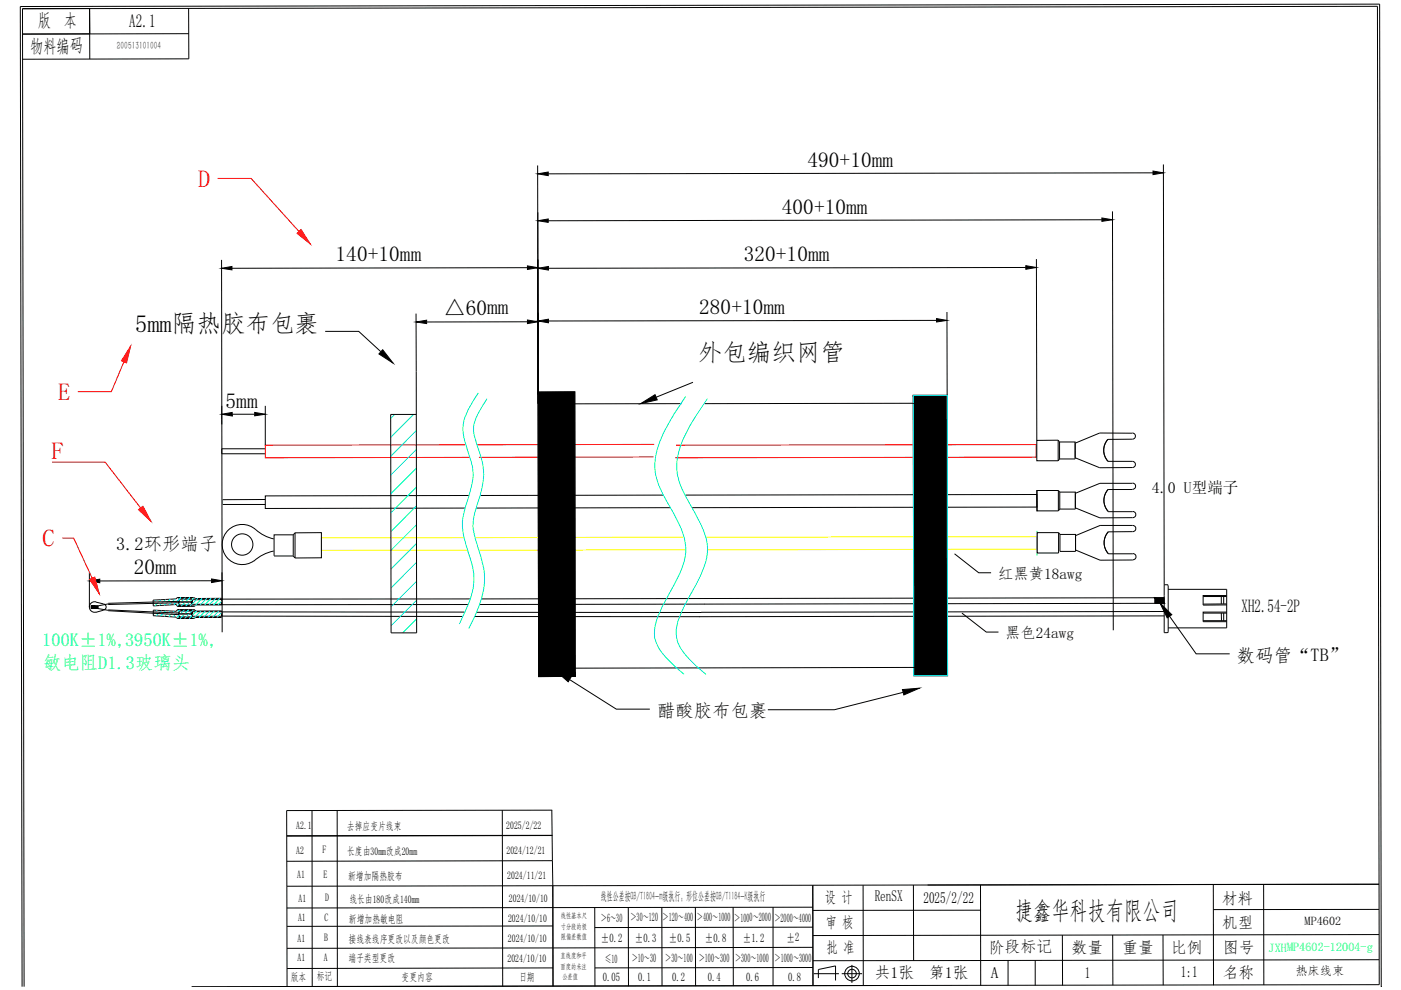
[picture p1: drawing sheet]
<svg xmlns="http://www.w3.org/2000/svg" width="297mm" height="210mm" viewBox="0 0 297 210" stroke-linecap="round" stroke-linejoin="round" font-family="sans-serif">
<!-- layer: 0 -->
<g fill="none" stroke="#000" stroke-width=".21">
<path d="M4.8 1.8l287.2-.5 .4 207.5-251.8 .4M4.8 1.8l.3 207.4M19 1.8v10.7M19 1.8h-14.2M19 1.8v5.4M40 1.8v10.7l-35.2 .1M40 7.1l-35.2 .1M114 35.1l.1 48M244.5 36.6l-128.3 .3M246.7 34.9l.1 89.1M114 45l.1 40.6v-19.3M217.5 56.7l-101.2 .2"/>
<path d="M219.7 54.9l.1 38.5M233.6 46.6l-117.4 .2M235.9 44.8l.1 88.8M198.6 67.9l-82.3 .2M200.8 66.2v17.6M47 96.2h9.2M47 95.2h9.2M47 86v4M49.2 87.8h4.8M56.2 86v8.4M144.5 85.6h-26.8l.1 56.1 78.7-.2-.2-56-46.9 .1M146.9 81.1l-7.8 3.1"/>
<path d="M224.4 93.3l-4.6 .1v4.3h4.6M224.4 93.3v4.4M224.4 93.3l.2 .4M224.6 93.7h3.4v3.6h-3.4M224.6 93.7v3.6M224.6 97.3l-.2 .4M240.1 91.8h-6.9l-5.2 2.2v3.1l5.2 2.1 6.9-.1a.66 .66 0 0 0 .6-.6 .66 .66 0 0 0-.6-.7h-5.2a3.5 3.5 0 0 1 0-4.7M240.1 91.8a.66 .66 0 0 1 .6 .7 .66 .66 0 0 1-.6 .6l-5.2 .1M47.2 107h9M54.2 112.3a4.3 4.3 0 0 0-5.8 .1 4.3 4.3 0 0 0-.3 5.8 4.3 4.3 0 0 0 5.7 .7M54.3 112.3l2 1.4 1.7 .6M56.2 105.9h-9"/>
<path d="M58 116.8l-2.5 1-1.7 1.2M58.1 117.9h4.1l.4 .4M62.2 113.4h-4.1v4.4M62.2 113.4v4.4M62.6 113l5.5-.1v5.4h-5.5M62.6 113l-.4 .4M62.6 113v5.3M99.4 105.1h-43.2v2.7l42.4-.1M140.7 105l-38.9 .1M142.1 107.6l-41.1 .1M145.3 105l74.5-.2 .1 2.7-73.2 .1M202.4 117.4l5.1 4h2.6"/>
<path d="M219.8 103.9l.1 4.5M219.9 112.9h4.5v4.3h-4.5zM224.4 104h-4.5v4.3h4.5M224.4 104l.3 .3M224.4 104v4.3M224.4 112.9l.3 .4M224.7 104.3h3.3v3.6h-3.3M224.7 104.3v3.6M224.7 107.9l-.3 .4M224.7 113.3h3.3v3.6h-3.3zM234.9 108.5h5.2M234.9 103.8h5.2"/>
<path d="M234.9 103.8a3.5 3.5 0 0 0 .1 4.6M235 117.4h5.2M235 117.4a3.5 3.5 0 0 1 0-4.7h5.1a.66 .66 0 0 0 .7-.6 .66 .66 0 0 0-.6-.7h-7l-5.2 2.2v3l5.2 2.2 7-.1M240.1 103.7a.64 .64 0 0 0 .7-.6 .64 .64 0 0 0-.7-.6h-6.9l-5.2 2.1v3.1l5.2 2.1h7a.66 .66 0 0 0 .6-.7 .66 .66 0 0 0-.6-.7M240.2 117.4a.66 .66 0 0 1 .7 .6 .66 .66 0 0 1-.7 .7M19.4 128.5h1.3v.5h-1.3zM20.3 127.7l1.7 .3M20.4 127.6a1.12 1.12 0 0 0-1.4 1.1 1.12 1.12 0 0 0 1.4 1.1M20.7 129l2.2 .4M22 128.1a.66 .66 0 0 1 .5 .6 .66 .66 0 0 1-.5 .6l-1.7 .5M22.9 128l-2.2 .5M32.5 130.5l4.8 .3 .3 .3"/>
<path d="M32.5 128.5l4.9-.3 .2 .4M37.9 129.5h2.7v1.3h-2.6zM37.9 127h2.7v1.3h-2.7zM37.9 127.7h2.7M38 129.5h2.6v1.3h-2.6zM38 127h2.6v1.3h-2.6zM38 130.2h2.6M38 127.6h2.6M40.6 127.3h.2M40.6 127.5h.2M40.6 127.8h.2M40.6 128h.2"/>
<path d="M40.6 129.9h.2M40.6 130.5h.2M40.6 130.4h.2M40.6 130h.2M40.8 129.7h6.2v1h-6.2zM40.8 127.2l6.2-.1v1h-6.2zM41.1 131.1h-3.5M41.3 129.3l.2 .3 5.5-.1M41.3 129.3h-3.7l-.2 .3-4.9-.2M41.3 128.5l-3.7 .1M47 126.9h-5.6l-.3-.2h-3.5l-.3 .3-4.8 .2M47 128.3h-5.5l-.2 .2-3.7 .1"/>
<path d="M47.1 130.9h-5.7l-.3 .2h-3.5M98.6 129.8l-51.6-.1v.9l51.2 .1M99.7 127h-52.7v1.2h52.3M100.6 130.7l47.8 .1M101 129.8l47.7 .1M149.4 128.1l-47.7 .1M149.7 126.9l-47.6 .1M203.9 130l5.2 4h2.6M246.8 124h.8l.1 .2v9.8l-.2 .1h-.7zM246.8 126.7l-97.1 .2M246.8 127.9l-97.5 .2M246.8 129.7l-98.1 .1"/>
<path d="M246.8 130.6l-98.6 .2M247.7 125h12.4v8.1h-12.4M248 130.7l5.6 7.9h7.1M255.1 130h5M255.1 131.6h5M255.1 126.5h5M258.9 130l.1 1.6M258.9 126.5v1.5M259.4 126.5v1.5M259.4 130v1.6M260.1 129.8h-5v2h5M260.1 126.3h-5v2h5"/>
<path d="M260.1 128l-5 .1M120.8 144.1l9.9 6.3h7.1M191.5 146.8l-14.6 3.7h-14.1M66.2 171.9v37.3M71.5 171.9v37.3M106.5 171.8l.1 37.4M117.2 196.3l-56.3 .1M117.2 187.8v21.3M126.1 192.4v16.7M133.2 192.4l.1 16.7M140.3 192.4l.1 16.7M147.4 192.4l.1 16.7"/>
<path d="M155.4 192.3l.1 16.8M163.9 192.3v16.7M172.3 187.7l.1 21.3M172.3 187.7l120.1-.2h-35.2l.1 21.4M172.3 187.7l-111.5 .2 .1 21.3M172.3 192.3l-111.5 .2M172.4 196.6l-46.3 .1M183 187.7v21.3M193.7 187.6v16.1M207.9 187.6v21.4M207.9 193h-35.6M225.2 198.3l.1 10.6"/>
<path d="M235.9 198.2l.1 10.7M246.6 198.2v10.7M267.9 187.5l.1 21.4M292.4 192.8l-35.2 .1M292.4 198.1l-120 .3M4.7 209.2l-.4-207.8 288.2-.5 .3 208.3M117.2 205.2l-56.3 .1M172.4 200.9l-111.5 .2M172.4 205.1l-46.3 .1M172.5 206.4h5.4M173.5 207.4v-1.8l3.7-.8v3.1M178.5 206.4h4.3"/>
<path d="M180.6 204.6v3.8M190.5 208.9l-131.3 .3M213.7 203.6v5.3M219.5 203.6v5.3M292.4 203.5l-120 .2M292.8 209.2h.1"/>
<circle cx="51.4" cy="115.5" r="2.27"/>
<circle cx="180.6" cy="206.4" r="1.55"/>
<circle cx="180.6" cy="206.4" r=".91"/>
</g>
<path d="M98.7 94.3l-42.5 .1v2.7l43.4-.1M138.5 96.9l-37 .1M138.7 94.2l-37.6 .1M143.3 94.4l76.4-.1v2.6l-76.5 .2" fill="none" stroke="#f00" stroke-width=".21"/>
<g fill="#000" stroke="#000" stroke-width=".21">
<path d="M114 36.9l2.2-.4v.7zM244.5 36.3l2.2 .3-2.2 .4zM114 46.8l2.2-.4v.7zM114 56.9l2.3-.4v.8zM217.5 56.3l2.2 .4-2.2 .4zM233.6 46.2l2.3 .4-2.3 .3zM114.1 68.1l2.2-.4v.7zM198.6 67.5l2.2 .4-2.2 .4zM47 87.8l2.2-.4 .1 .8zM54 87.4l2.2 .4-2.2 .4zM135.8 85.6l3.1-1.9 .4 1.1zM245.9 127.8l2.5 2.5-.9 .7z"/>
<path d="M117.8 142.2l3.3 1.4-.6 1zM191.3 146.2l3.6-.3-3.3 1.4z"/>
<path d="M114.1 83.1l7.8 60.3v-60.3zM114.1 83.1l7.8 60.3-7.7 .1z"/>
<path d="M193.6 83.8l7.3 59.5-.1-59.5zM193.6 83.8l7.3 59.5h-7.2z"/>
<path d="M19.4 128.5l1.3 .1v-.1zM19.4 128.5l1.3 .1h-1.3z"/>
<path d="M19.4 128.6l1.3 .1zM19.4 128.6l1.3 .1z"/>
<path d="M19.4 128.7l1.3 .2v-.2zM19.4 128.7l1.3 .2h-1.3z"/>
<path d="M19.4 128.9l1.3 .1zM19.4 128.9l1.3 .1z"/>
<path d="M244.8 126.7l2 1.2v-1.2zM244.8 126.7l2 1.2h-2z"/>
</g>
<path d="M47.7 83v3.8l7.2-3.8zM47.7 86.8l7.2-3.8v3.8z" fill="#fff" stroke="#fff" stroke-width=".21"/>
<path d="M145.4 84.1a38.3 38.3 0 0 0-5.8 10.4 11.8 11.8 0 0 0 .9 10.3l3.1 5.5a11.1 11.1 0 0 1 .4 11.6l-3.2 5.9a12.8 12.8 0 0 0-2 7.4 12.9 12.9 0 0 0 4.5 6.3l1.8 1.5M150 84.5a41.5 41.5 0 0 0-5.8 10.4 11.6 11.6 0 0 0 1.1 10.1l3 5.6a10.8 10.8 0 0 1 .6 10.5l-2.5 4.9a17.7 17.7 0 0 0-3 8.4 8 8 0 0 0 3 5.6l3.3 3M193.6 83.8h7.2l.1 59.5h-7.2zM47.2 105.9v1.1M219.9 112.6v5.2" fill="none" stroke="#0ff" stroke-width=".21"/>
<path d="M98.4 114h-30.3v2.7h31.1M144.9 113.9l-44.2 .1M145.4 116.6l-43.9 .1M149.5 113.9l70.3-.1v2.6l-69.8 .2" fill="none" stroke="#ff0" stroke-width=".21"/>
<!-- layer: ڑvā/ -->
<g fill="none" stroke="#0ff" stroke-width=".21">
<path d="M33.1 127.2l-.6 .7M33.3 129.4l-.8 .9M34.1 127.2l-1.3 1.3M34.2 129.4l-1.1 1.2M35.1 127.1l-1.3 1.3M35.1 129.5l-1.1 1.1M36 129.5l-1.1 1.2M36.1 127l-1.3 1.3M36.9 129.6l-1.1 1.2M37.1 127l-1.3 1.3M38 129.5h.1M38 129.5l-1.4 1.3"/>
<path d="M38.2 129.3l-.2 .2M38.3 126.7l-1.5 1.5M39.1 129.3l-1.6 1.7M39.3 126.7l-1.8 1.7M40 129.3l-1.8 1.8M40.2 126.7l-1.8 1.8M40.7 130.5l-.6 .6M41 129.3l-1.9 1.8M41.2 126.7l-1.8 1.8M41.7 129.6l-.9 .8M41.9 126.9l-1.6 1.6M42.6 129.5l-1.6 1.6"/>
<path d="M42.9 126.9l-1.6 1.6M43.5 129.5l-1.3 1.4M43.8 126.9l-1.4 1.4M44.5 129.5l-1.4 1.4M44.8 126.9l-1.4 1.4M45.5 129.5l-1.4 1.4M45.7 126.9l-1.3 1.4M46.4 129.5l-1.4 1.4M46.6 126.9l-1.3 1.4M47 127.4l-.8 .9M47 130.8l-.1 .1M47.1 129.8l-1.1 1.1"/>
</g>
<path d="M22.9 129.3l15.1 .7M22.9 129.5l15.1 .8M38 127.5l-15.1 .4M38 127.8l-15.1 .4" fill="none" stroke="#000" stroke-width=".21"/>
<!-- layer: fe -->
<g fill="none" stroke="#000" stroke-width=".21">
<path d="M47 55.1l.1 79M111.8 56.8l-62.6 .1M114 55l.1 28.1M68.9 70.3h7.2l4.7 4.3M88.2 66.5l.1 67.7h-5.4l-.1-46.3h5.5M111.8 68.2l-21.3 .1M114.1 66.4v16.7M47 95.2v1M114.1 83.1h7.8v60.3l-7.7 .1zM19 121.4v7.3M32.5 127.2v1.3M32.5 129.4v1.1"/>
<path d="M44.9 123.1l-23.7 .1M47.1 121.4v5.7M117 171.8l.1 10.7M117.1 171.8l-56.3 .1v16M117.1 177.1l-56.3 .1M117.1 177.2l-56.3 .1M117.1 182.5l-56.3 .1M117.1 182.5l.1 5.3"/>
</g>
<path d="M47 56.9l2.2-.4v.7zM111.8 56.4l2.2 .4-2.2 .3zM81.1 74.2l2.2 2.8-3-2zM88.2 68.3l2.3-.4v.7zM111.8 67.8l2.3 .4-2.3 .4zM19 123.2l2.2-.4v.8zM44.9 122.8l2.2 .3-2.2 .4z" fill="#000" stroke="#000" stroke-width=".21"/>
<g fill="none" stroke="#0ff" stroke-width=".21">
<path d="M83.7 87.9l-.9 .9M87.7 87.9l-4.9 4.8M88.3 91.3l-5.5 5.5M88.3 95.3l-5.5 5.4M88.3 99.3l-5.5 5.4M101.4 83.3a15.2 15.2 0 0 0-3.2 7.3l.2 2.3 .6 2.3a16.1 16.1 0 0 1 1.3 5.5l-.2 1.5-.5 2.3a19.1 19.1 0 0 0-1.6 7.1l.4 2.3 .9 3.1a13.6 13.6 0 0 1-.5 12.3l-1.4 3M103.3 84.5l-.9 1.4a8.7 8.7 0 0 0-2 5.9l.2 .6a42.5 42.5 0 0 1 1.9 7.3l-.2 2.9-1.1 4.2a10.8 10.8 0 0 0-.2 8l.4 1.5a16 16 0 0 1-.5 13.9l-1.5 3.1M88.3 103.3l-5.4 5.4M88.3 107.3l-5.4 5.4M88.3 111.3l-5.4 5.4M88.3 115.3l-5.4 5.4M88.3 119.2l-5.4 5.5"/>
<path d="M88.3 123.3l-5.4 5.4M88.3 127.2l-5.4 5.5M88.3 131.2l-2.9 3"/>
</g>
<g fill="#f00" stroke="#f00" stroke-width=".21">
<path d="M19 122.8l1.1-.4 .9 3.4z"/>
<path d="M63 49.5l.8-.8 2 3z"/>
<path d="M27.7 73.4l-.9 3.5-1-.4z"/>
<path d="M29.4 108.1l.9-.8 1.7 3.2z"/>
</g>
<path d="M46.1 37.8h7.1l10.2 11.3M26.3 76.7l-2.7 6.3h-7.1M11 98h11.3l7.5 9.7M13.2 114.1h2.4l3.9 8.5" fill="none" stroke="#f00" stroke-width=".21"/>
<text font-size="5.5" x="215.2" y="195.1">捷鑫华科技有限公司</text>
<g font-size="5.2" fill="#f00">
<text x="42" y="39.7">D</text>
<text x="12.3" y="84.9">E</text>
<text x="11" y="97.3">F</text>
<text x="9" y="115.9">C</text>
</g>
<g font-size="5.2">
<text x="28.6" y="70.4">5mm隔热胶布包裹</text>
<text x="147.9" y="76.6">外包编织网管</text>
</g>
<g font-size="4.6">
<text x="171.2" y="35.4">490+10mm</text>
<text x="165.8" y="45.3">400+10mm</text>
<text x="71.1" y="55.4">140+10mm</text>
<text x="157.7" y="55.4">320+10mm</text>
<text x="94.2" y="66.7">△60mm</text>
<text x="148.2" y="66.6">280+10mm</text>
<text x="47.8" y="86.4">5mm</text>
<text x="28.3" y="121.8">20mm</text>
</g>
<g font-size="3.9">
<text x="8" y="5.8">版</text>
<text x="13.6" y="5.8">本</text>
<text x="27.4" y="5.7">A2.1</text>
<text x="6.4" y="11.2">物料编码</text>
<text x="24.6" y="116.6">3.2环形端子</text>
<text x="263.3" y="129.7">XH2.54-2P</text>
<text x="262.2" y="140.3">数码管“TB”</text>
<text x="139.3" y="152">醋酸胶布包裹</text>
</g>
<g font-size="3.9" fill="#0f0">
<text x="9" y="136.9">100K±1%,3950K±1%,</text>
<text x="9.1" y="141.9">敏电阻D1.3玻璃头</text>
</g>
<g font-size="3.4">
<text x="244.2" y="104.5">4.0 U型端子</text>
<text x="174.9" y="191.5">设 计</text>
<text x="185.4" y="191">RenSX</text>
<text x="195.8" y="191.4">2025/2/22</text>
<text x="259" y="191.6">材料</text>
<text x="175" y="196.7">审 核</text>
<text x="259.1" y="196.8">机型</text>
<text x="175.2" y="202">批 准</text>
<text x="209.6" y="202">阶段标记</text>
<text x="227.2" y="202">数量</text>
<text x="237.9" y="202.1">重量</text>
<text x="248.3" y="202">比例</text>
<text x="259.3" y="202">图号</text>
<text x="185.4" y="207.3">共1张</text>
<text x="197" y="207.3">第1张</text>
<text x="210.1" y="207.3">A</text>
<text x="230" y="207.4">1</text>
<text x="250.3" y="207.2">1:1</text>
<text x="259.2" y="207.4">名称</text>
</g>
<g font-size="3.3">
<text x="211.7" y="122.8">红黑黄18awg</text>
<text x="213.1" y="135.3">黑色24awg</text>
</g>
<g font-size="2.6">
<text x="127.4" y="195.4">＞6～30</text>
<text x="133.7" y="195.3">＞30～120</text>
<text x="140.5" y="195.3">＞120～400</text>
<text x="147.8" y="195.3">＞400～1000</text>
<text x="155.7" y="195.4">＞1000～2000</text>
<text x="164.2" y="195.4">＞2000～4000</text>
<text x="276.6" y="196.2">MP4602</text>
<text x="127.4" y="199.7">±0.2</text>
<text x="133.9" y="203.9">＞10～30</text>
<text x="134.6" y="199.7">±0.3</text>
<text x="141" y="203.9">＞30～100</text>
<text x="141.8" y="199.7" transform="rotate(-1 141.8 199.7)">±0.5</text>
<text x="148.2" y="203.9">＞100～300</text>
<text x="149.4" y="199.7">±0.8</text>
<text x="155.9" y="203.9">＞300～1000</text>
<text x="157.5" y="199.6">±1.2</text>
<text x="164.2" y="203.9">＞1000～3000</text>
<text x="166.7" y="199.6" transform="rotate(-1 166.7 199.6)">±2</text>
<text x="127.8" y="208">0.05</text>
<text x="128.3" y="204.1">≤10</text>
<text x="135.3" y="208" transform="rotate(-1 135.3 208)">0.1</text>
<text x="142.5" y="208">0.2</text>
<text x="150.1" y="208">0.4</text>
<text x="158.2" y="208">0.6</text>
<text x="167.1" y="208">0.8</text>
<text x="274.6" y="206.8">热床线束</text>
</g>
<text font-size="2.6" fill="#0f0" x="269" y="201.7">JXHMP4602-12004-g</text>
<text font-size="2.5" x="127.4" y="190.8">线性公差按GB/T1804-m级执行；形位公差按GB/T1184-K级执行</text>
<g font-size="2.3">
<text x="62.8" y="175.7">A2.1</text>
<text x="73.6" y="176">去掉应变片线束</text>
<text x="107.3" y="175.8">2025/2/22</text>
<text x="62.8" y="181">A2</text>
<text x="68.4" y="181">F</text>
<text x="73.6" y="181.3">长度由30mm改成20mm</text>
<text x="107.4" y="181.2">2024/12/21</text>
<text x="63" y="186.3">A1</text>
<text x="63.3" y="191.2">A1</text>
<text x="68.6" y="186.2">E</text>
<text x="68.9" y="191.1">D</text>
<text x="73.8" y="186.5">新增加隔热胶布</text>
<text x="74.1" y="191.5">线长由180改成140mm</text>
<text x="107.6" y="186.4">2024/11/21</text>
<text x="107.9" y="191.3">2024/10/10</text>
<text x="63.2" y="195.4">A1</text>
<text x="68.8" y="195.3">C</text>
<text x="74" y="195.7">新增加热敏电阻</text>
<text x="107.7" y="195.5">2024/10/10</text>
<text x="63.1" y="203.7">A1</text>
<text x="63.1" y="199.6">A1</text>
<text x="68.7" y="203.7">A</text>
<text x="68.7" y="199.6">B</text>
<text x="73.9" y="204">端子类型更改</text>
<text x="73.9" y="199.9">接线表线序更改以及颜色更改</text>
<text x="107.6" y="203.9">2024/10/10</text>
<text x="107.7" y="199.8">2024/10/10</text>
<text x="61.7" y="208" transform="rotate(-1 61.7 208)">版本</text>
<text x="67.2" y="207.9">标记</text>
<text x="85.2" y="207.9">变更内容</text>
<text x="110.1" y="207.9">日期</text>
</g>
<text font-size="2.2" x="24.8" y="10.5">200513101004</text>
<g font-size="1.6">
<text x="118.9" y="194.7">线性基本尺</text>
<text x="118.9" y="196.9">寸分段的极</text>
<text x="118.9" y="203.1">直线度和平</text>
<text x="118.9" y="199.1">限偏差数值</text>
<text x="118.9" y="205.3">面度的未注</text>
<text x="119.2" y="207.5">公差值</text>
</g>
</svg>
